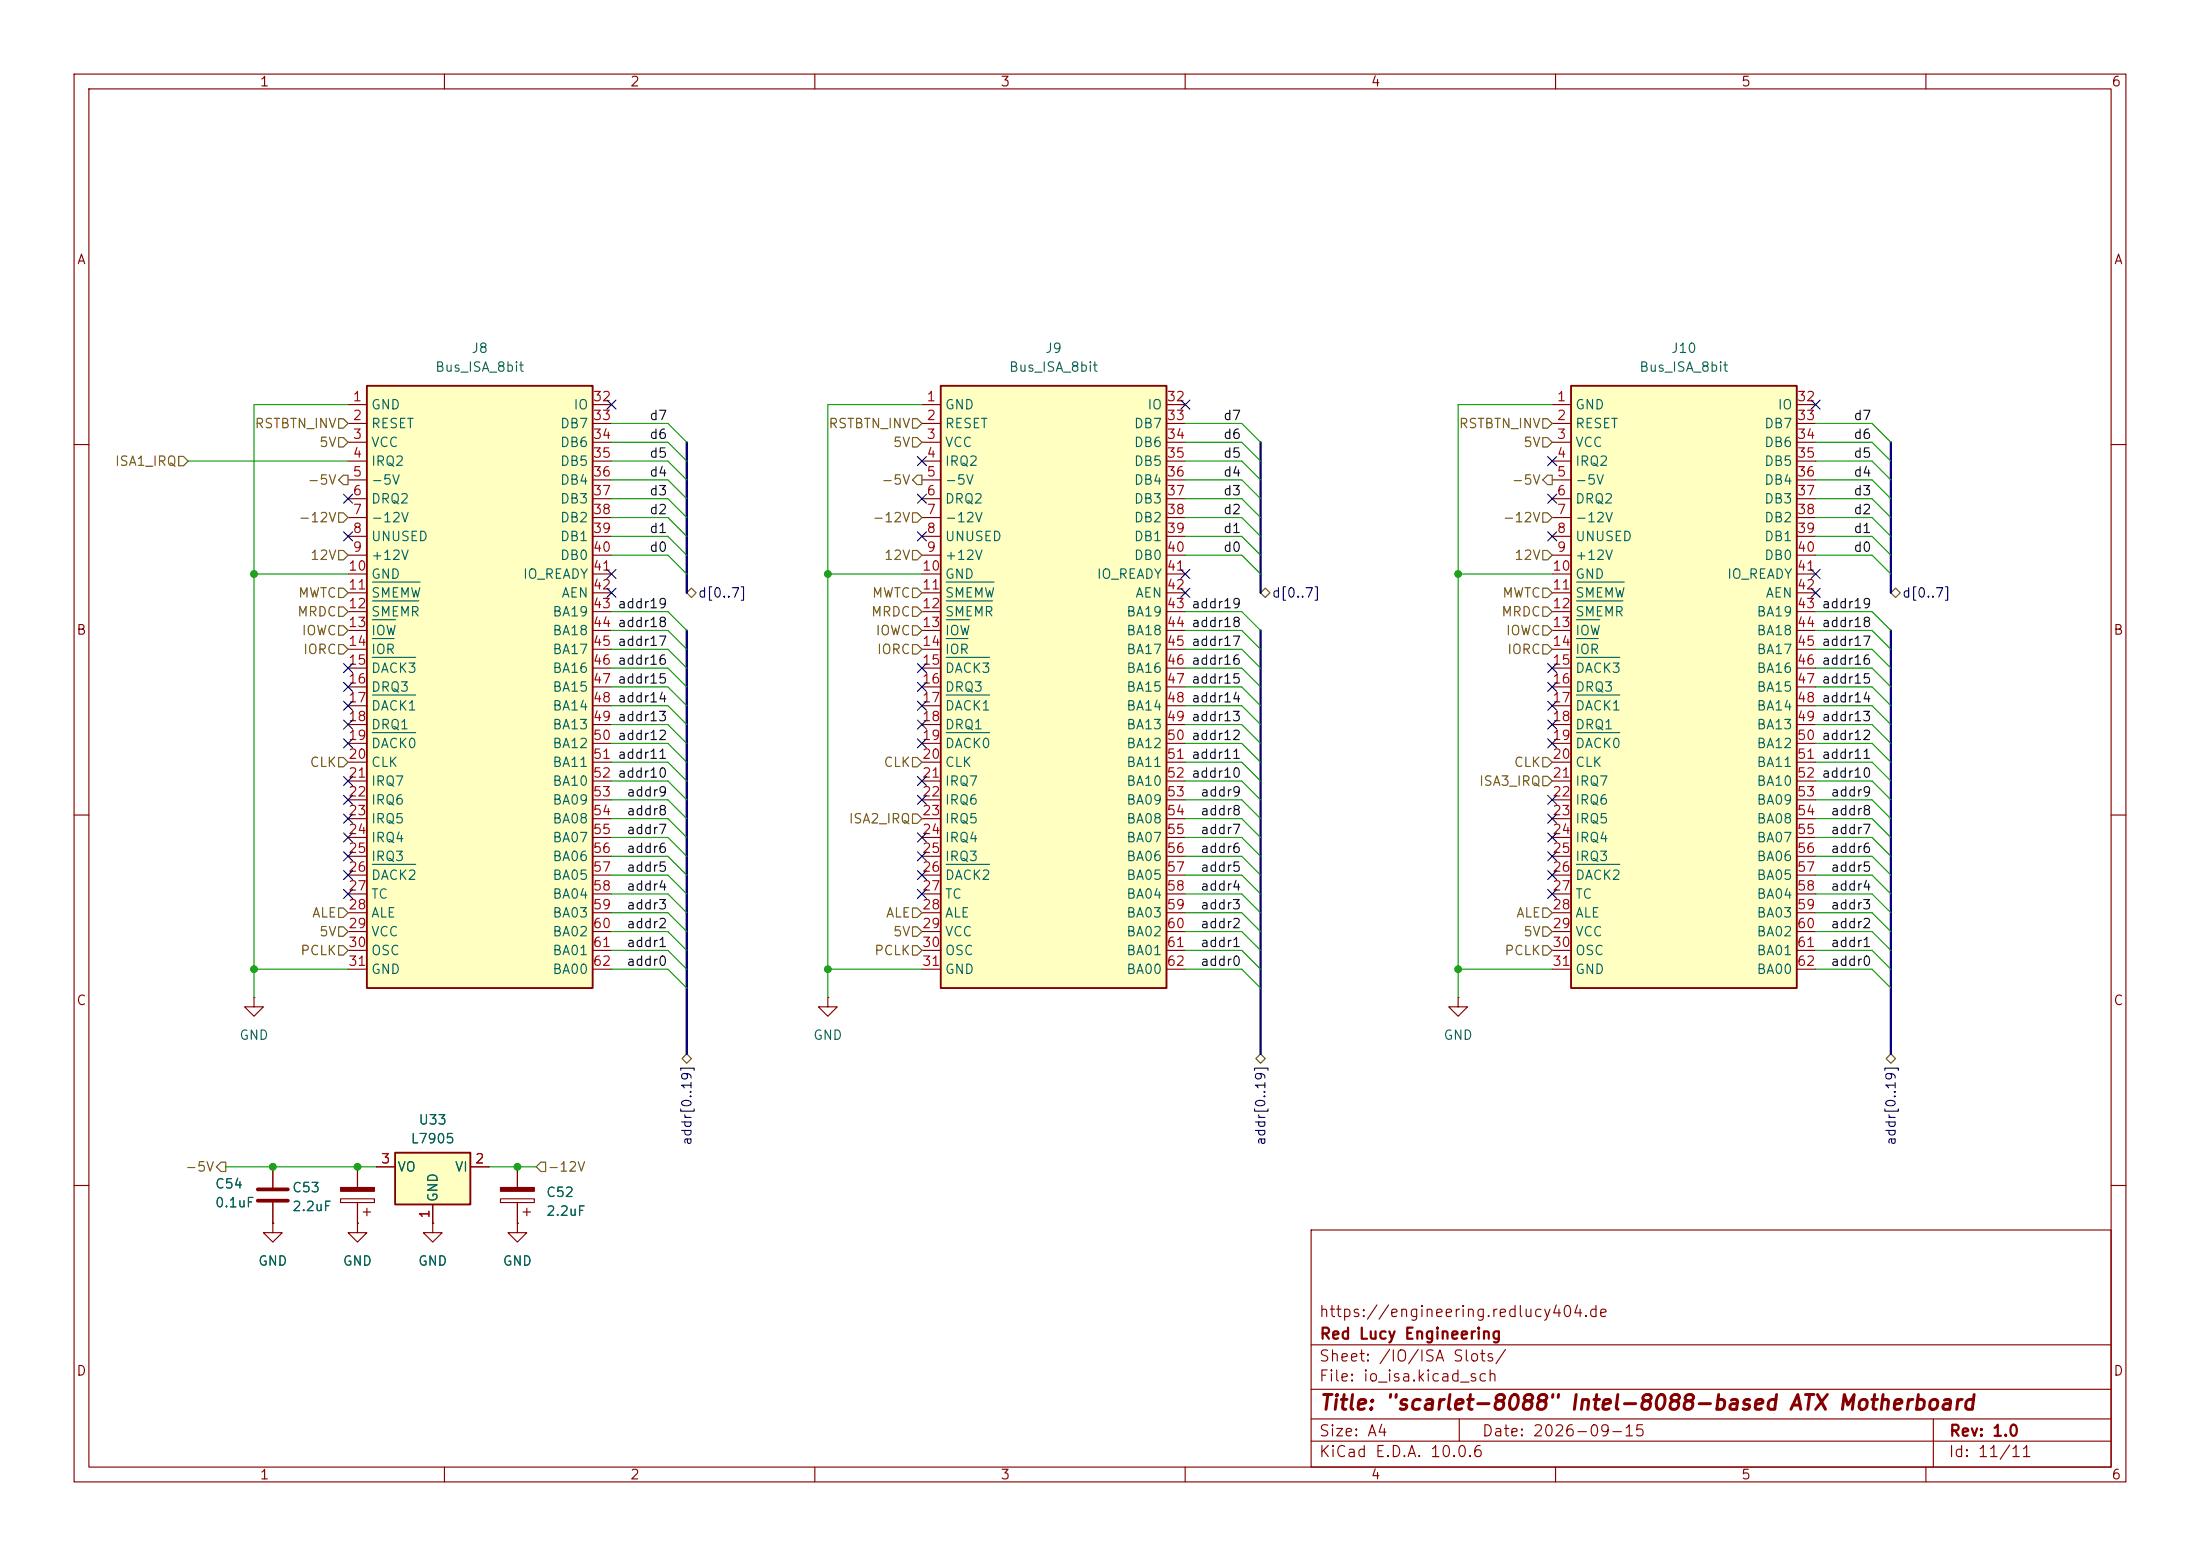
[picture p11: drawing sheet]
<svg xmlns="http://www.w3.org/2000/svg" width="297mm" height="210mm" viewBox="0 0 297 210" stroke-linecap="round" stroke-linejoin="round" font-family="sans-serif">
<g fill="none" stroke="#840000" stroke-width=".15">
<path d="M10 10h277v190h-277zM12 12h273v186h-273zM60 10v2M110 10v2M160 10v2M210 10v2M260 10v2M10 60h2M285 60h2M10 110h2M285 110h2M36.8 157.5v2.8"/>
<path d="M48.3 157.5v2.8M69.8 157.5v2.8M10 160h2M36.8 165.1v1.3h1.3l-1.3 1.2-1.2-1.2h1.2M36.8 165.1h.1M36.8 162.3v2.8M46 161.8h4.5v.5h-4.5zM48.3 165.1v1.3h1.2l-1.2 1.2-1.3-1.2h1.3M48.3 165.1h.1M48.3 162.3v2.8M49 163.6h1M49.5 163.1v1"/>
<path d="M58.4 165.1v1.3h1.3l-1.3 1.2-1.3-1.2h1.3M58.4 165.1h.1M67.6 161.8h4.5v.5h-4.5zM69.8 162.3v2.8M70.6 163.6h1M71.1 163.1v1M177 166h108v32h-108zM285 160h2M60 198v2M110 198v2M160 198v2M177 194.5h108"/>
<path d="M177 191.5h108M177 187.5h108M177 181.5h108M197 191.5v3M210 198v2M260 198v2M261 191.5v6.5"/>
</g>
<g fill="#840000" stroke="#840000" stroke-width=".15">
<path d="M67.6 160.3h4.5v.5h-4.5z"/>
<path d="M46 160.3h4.5v.5h-4.5z"/>
</g>
<path d="M34.8 160.5h4.1M34.8 162.1h4.1" fill="none" stroke="#840000" stroke-width=".51"/>
<path d="M53.3 155.6h10.2v7h-10.2z" fill="#ffffc2"/>
<path d="M53.3 155.6h10.2v7h-10.2z" fill="none" stroke="#840000" stroke-width=".25"/>
<path d="M111.8 134.6v1.3h1.2l-1.2 1.3-1.3-1.3h1.3M111.8 134.6h.1M196.8 134.6v1.3h1.3l-1.3 1.3-1.2-1.3h1.2M196.8 134.6h.1M50.8 157.5h2.5M63.5 157.5h2.5M58.4 162.6v2.5M69.8 165.1v1.3h1.3l-1.3 1.2-1.2-1.2h1.2M69.8 165.1h.1" fill="none" stroke="#840000" stroke-width=".15"/>
<path d="M212.1 52.1h30.5v81.3h-30.5z" fill="#ffffc2"/>
<path d="M212.1 52.1h30.5v81.3h-30.5z" fill="none" stroke="#840000" stroke-width=".25"/>
<g fill="none" stroke="#840000" stroke-width=".15">
<path d="M209.5 54.6h2.6M209.5 57.2h2.6M209.5 59.7h2.6M242.6 54.6h2.5M242.6 57.2h2.5M242.6 59.7h2.5M209.5 62.2h2.6M209.5 64.8h2.6M209.5 67.3h2.6M209.5 69.9h2.6M209.5 72.4h2.6M209.5 74.9h2.6"/>
<path d="M209.5 77.5h2.6M242.6 62.2h2.5M242.6 64.8h2.5M242.6 67.3h2.5M242.6 69.9h2.5M242.6 72.4h2.5M242.6 74.9h2.5M242.6 77.5h2.5M209.5 80h2.6M209.5 82.6h2.6M209.5 85.1h2.6M209.5 87.6h2.6"/>
<path d="M209.5 90.2h2.6M209.5 92.7h2.6M209.5 95.3h2.6M209.5 97.8h2.6M242.6 80h2.5M242.6 82.6h2.5M242.6 85.1h2.5M242.6 87.6h2.5M242.6 90.2h2.5M242.6 92.7h2.5M242.6 95.3h2.5M242.6 97.8h2.5"/>
<path d="M209.5 100.3h2.6M209.5 102.9h2.6M209.5 105.4h2.6M209.5 108h2.6M209.5 110.5h2.6M209.5 113h2.6M209.5 115.6h2.6M209.5 118.1h2.6M242.6 100.3h2.5M242.6 102.9h2.5M242.6 105.4h2.5M242.6 108h2.5"/>
<path d="M242.6 110.5h2.5M242.6 113h2.5M242.6 115.6h2.5M242.6 118.1h2.5M209.5 120.7h2.6M209.5 123.2h2.6M209.5 125.7h2.6M209.5 128.3h2.6M209.5 130.8h2.6M242.6 120.7h2.5M242.6 123.2h2.5M242.6 125.7h2.5"/>
<path d="M242.6 128.3h2.5M242.6 130.8h2.5"/>
</g>
<path d="M212.8 78.6h6.5M212.8 81.1h6.3M212.8 83.6h3.2M212.8 86.2h3M212.8 88.7h5.9M212.8 93.8h5.9M212.8 98.9h5.9M212.8 116.7h5.9" fill="none" stroke="#006464" stroke-width=".15"/>
<path d="M127 52.1h30.5v81.3h-30.5z" fill="#ffffc2"/>
<path d="M127 52.1h30.5v81.3h-30.5z" fill="none" stroke="#840000" stroke-width=".25"/>
<g fill="none" stroke="#840000" stroke-width=".15">
<path d="M124.5 54.6h2.5M124.5 57.2h2.5M124.5 59.7h2.5M157.5 54.6h2.5M157.5 57.2h2.5M157.5 59.7h2.5M124.5 62.2h2.5M124.5 64.8h2.5M124.5 67.3h2.5M124.5 69.9h2.5M124.5 72.4h2.5M124.5 74.9h2.5"/>
<path d="M124.5 77.5h2.5M157.5 62.2h2.5M157.5 64.8h2.5M157.5 67.3h2.5M157.5 69.9h2.5M157.5 72.4h2.5M157.5 74.9h2.5M157.5 77.5h2.5M124.5 80h2.5M124.5 82.6h2.5M124.5 85.1h2.5M124.5 87.6h2.5"/>
<path d="M124.5 90.2h2.5M124.5 92.7h2.5M124.5 95.3h2.5M124.5 97.8h2.5M157.5 80h2.5M157.5 82.6h2.5M157.5 85.1h2.5M157.5 87.6h2.5M157.5 90.2h2.5M157.5 92.7h2.5M157.5 95.3h2.5M157.5 97.8h2.5"/>
<path d="M124.5 100.3h2.5M124.5 102.9h2.5M124.5 105.4h2.5M124.5 108h2.5M124.5 110.5h2.5M124.5 113h2.5M124.5 115.6h2.5M124.5 118.1h2.5M157.5 100.3h2.5M157.5 102.9h2.5M157.5 105.4h2.5M157.5 108h2.5"/>
<path d="M157.5 110.5h2.5M157.5 113h2.5M157.5 115.6h2.5M157.5 118.1h2.5M34.3 134.6v1.3h1.3l-1.3 1.3-1.3-1.3h1.3M34.3 134.6h.1M124.5 120.7h2.5M124.5 123.2h2.5M124.5 125.7h2.5M124.5 128.3h2.5M124.5 130.8h2.5M157.5 120.7h2.5"/>
<path d="M157.5 123.2h2.5M157.5 125.7h2.5M157.5 128.3h2.5M157.5 130.8h2.5"/>
</g>
<path d="M127.7 78.6h6.5M127.7 81.1h6.3M127.7 83.6h3.2M127.7 86.2h3M127.7 88.7h5.9M127.7 93.8h5.9M127.7 98.9h5.9M127.7 116.7h5.9" fill="none" stroke="#006464" stroke-width=".15"/>
<path d="M49.5 52.1h30.5v81.3h-30.5z" fill="#ffffc2"/>
<path d="M49.5 52.1h30.5v81.3h-30.5z" fill="none" stroke="#840000" stroke-width=".25"/>
<g fill="none" stroke="#840000" stroke-width=".15">
<path d="M47 54.6h2.5M47 57.2h2.5M47 59.7h2.5M80 54.6h2.5M80 57.2h2.5M80 59.7h2.5M47 62.2h2.5M47 64.8h2.5M47 67.3h2.5M47 69.9h2.5M47 72.4h2.5M47 74.9h2.5"/>
<path d="M47 77.5h2.5M80 62.2h2.5M80 64.8h2.5M80 67.3h2.5M80 69.9h2.5M80 72.4h2.5M80 74.9h2.5M80 77.5h2.5M47 80h2.5M47 82.6h2.5M47 85.1h2.5M47 87.6h2.5"/>
<path d="M47 90.2h2.5M47 92.7h2.5M47 95.3h2.5M47 97.8h2.5M80 80h2.5M80 82.6h2.5M80 85.1h2.5M80 87.6h2.5M80 90.2h2.5M80 92.7h2.5M80 95.3h2.5M80 97.8h2.5"/>
<path d="M47 100.3h2.5M47 102.9h2.5M47 105.4h2.5M47 108h2.5M47 110.5h2.5M47 113h2.5M47 115.6h2.5M47 118.1h2.5M80 100.3h2.5M80 102.9h2.5M80 105.4h2.5M80 108h2.5"/>
<path d="M80 110.5h2.5M80 113h2.5M80 115.6h2.5M80 118.1h2.5M47 120.7h2.5M47 123.2h2.5M47 125.7h2.5M47 128.3h2.5M47 130.8h2.5M80 120.7h2.5M80 123.2h2.5M80 125.7h2.5"/>
<path d="M80 128.3h2.5M80 130.8h2.5M36.8 157.5v2.8M48.3 157.5v2.8M50.8 157.5h2.5M63.5 157.5h2.5M69.8 157.5v2.8M36.8 165.1h.1M36.8 162.3v2.8M48.3 165.1h.1M48.3 162.3v2.8M58.4 165.1h.1"/>
<path d="M58.4 162.6v2.5M69.8 165.1h.1M69.8 162.3v2.8"/>
</g>
<path d="M50.3 78.6h6.4M50.3 81.1h6.2M50.3 83.6h3.1M50.3 86.2h2.9M50.3 88.7h5.8M50.3 93.8h5.8M50.3 98.9h5.8M50.3 116.7h5.8" fill="none" stroke="#006464" stroke-width=".15"/>
<g fill="none" stroke="#725600" stroke-width=".15">
<path d="M45.7 59.1h.7l.6 .6-.6 .6h-.7zM45.7 56.5h.7l.6 .7-.6 .6h-.7zM123.2 56.5h.6l.7 .7-.7 .6h-.6zM123.2 59.1h.6l.7 .6-.7 .6h-.6zM208.3 56.5h.6l.6 .7-.6 .6h-.6zM208.3 59.1h.6l.6 .6-.6 .6h-.6zM24.1 61.6h.7l.6 .6-.6 .7h-.7zM45.7 79.4h.7l.6 .6-.6 .6h-.7zM45.7 74.3h.7l.6 .6-.6 .7h-.7zM45.7 69.2h.7l.6 .7-.6 .6h-.7zM46.4 64.1h.6v1.3h-.6l-.7-.6zM123.2 79.4h.6l.7 .6-.7 .6h-.6z"/>
<path d="M123.2 74.3h.6l.7 .6-.7 .7h-.6zM123.2 69.2h.6l.7 .7-.7 .6h-.6zM123.8 64.1h.7v1.3h-.7l-.6-.6zM208.3 79.4h.6l.6 .6-.6 .6h-.6zM208.3 74.3h.6l.6 .6-.6 .7h-.6zM208.3 69.2h.6l.6 .7-.6 .6h-.6zM208.9 64.1h.6v1.3h-.6l-.6-.6zM45.7 81.9h.7l.6 .7-.6 .6h-.7zM45.7 84.5h.7l.6 .6-.6 .6h-.7zM45.7 87h.7l.6 .6-.6 .7h-.7zM92.7 80l.6-.6 .7 .6-.7 .6zM123.2 87h.6l.7 .6-.7 .7h-.6z"/>
<path d="M123.2 84.5h.6l.7 .6-.7 .6h-.6zM123.2 81.9h.6l.7 .7-.7 .6h-.6zM170.2 80l.6-.6 .6 .6-.6 .6zM208.3 87h.6l.6 .6-.6 .7h-.6zM208.3 84.5h.6l.6 .6-.6 .6h-.6zM208.3 81.9h.6l.6 .7-.6 .6h-.6zM255.3 80l.6-.6 .6 .6-.6 .6zM45.7 102.2h.7l.6 .7-.6 .6h-.7zM123.2 102.2h.6l.7 .7-.7 .6h-.6zM123.2 109.9h.6l.7 .6-.7 .6h-.6zM208.3 102.2h.6l.6 .7-.6 .6h-.6zM208.3 104.8h.6l.6 .6-.6 .6h-.6z"/>
<path d="M45.7 125.1h.7l.6 .6-.6 .7h-.7zM45.7 122.6h.7l.6 .6-.6 .6h-.7zM45.7 127.6h.7l.6 .7-.6 .6h-.7zM123.2 125.1h.6l.7 .6-.7 .7h-.6zM123.2 122.6h.6l.7 .6-.7 .6h-.6zM123.2 127.6h.6l.7 .7-.7 .6h-.6zM208.3 122.6h.6l.6 .6-.6 .6h-.6zM208.3 127.6h.6l.6 .7-.6 .6h-.6zM208.3 125.1h.6l.6 .6-.6 .7h-.6zM29.8 156.8h.7v1.3h-.7l-.6-.6zM73 156.8h.7v1.3h-.7l-.6-.6zM92.1 142.9l.6-.7 .6 .7-.6 .6z"/>
<path d="M169.5 142.9l.7-.7 .6 .7-.6 .6zM254.6 142.9l.7-.7 .6 .7-.6 .6z"/>
</g>
<path d="M92.7 59.7v20.3M170.2 59.7v20.3M255.3 59.7v20.3M92.7 85.1v57.1M170.2 85.1v57.1M255.3 85.1v57.1" fill="none" stroke="#000084" stroke-width=".3"/>
<g fill="none" stroke="#009600" stroke-width=".15">
<path d="M47 54.6h-12.7v80M82.5 57.2h7.7l2.5 2.5M82.5 59.7h7.7l2.5 2.5M124.5 54.6h-12.7v80M160 57.2h7.6l2.6 2.5M160 59.7h7.6l2.6 2.5M209.5 54.6h-12.7v80M245.1 57.2h7.6l2.6 2.5M245.1 59.7h7.6l2.6 2.5M25.4 62.2h21.6M34.3 77.5h12.7M82.5 69.9h7.7l2.5 2.5"/>
<path d="M82.5 62.2h7.7l2.5 2.6M82.5 67.3h7.7l2.5 2.6M82.5 64.8h7.7l2.5 2.5M82.5 74.9h7.7l2.5 2.6M82.5 72.4h7.7l2.5 2.5M111.8 77.5h12.7M160 69.9h7.6l2.6 2.5M160 62.2h7.6l2.6 2.6M160 67.3h7.6l2.6 2.6M160 64.8h7.6l2.6 2.5M160 74.9h7.6l2.6 2.6M160 72.4h7.6l2.6 2.5"/>
<path d="M196.8 77.5h12.7M245.1 69.9h7.6l2.6 2.5M245.1 62.2h7.6l2.6 2.6M245.1 67.3h7.6l2.6 2.6M245.1 64.8h7.6l2.6 2.5M245.1 74.9h7.6l2.6 2.6M245.1 72.4h7.6l2.6 2.5M82.5 95.3h7.7l2.5 2.5M82.5 92.7h7.7l2.5 2.6M82.5 90.2h7.7l2.5 2.5M82.5 97.8h7.7l2.5 2.5M82.5 85.1h7.7l2.5 2.5"/>
<path d="M82.5 82.6h7.7l2.5 2.5M82.5 87.6h7.7l2.5 2.6M160 95.3h7.6l2.6 2.5M160 92.7h7.6l2.6 2.6M160 90.2h7.6l2.6 2.5M160 97.8h7.6l2.6 2.5M160 85.1h7.6l2.6 2.5M160 82.6h7.6l2.6 2.5M160 87.6h7.6l2.6 2.6M245.1 95.3h7.6l2.6 2.5M245.1 92.7h7.6l2.6 2.6M245.1 90.2h7.6l2.6 2.5"/>
<path d="M245.1 97.8h7.6l2.6 2.5M245.1 85.1h7.6l2.6 2.5M245.1 82.6h7.6l2.6 2.5M245.1 87.6h7.6l2.6 2.6M82.5 100.3h7.7l2.5 2.6M82.5 105.4h7.7l2.5 2.6M82.5 102.9h7.7l2.5 2.5M82.5 110.5h7.7l2.5 2.5M82.5 108h7.7l2.5 2.5M82.5 118.1h7.7l2.5 2.6M82.5 115.6h7.7l2.5 2.5M82.5 113h7.7l2.5 2.6"/>
<path d="M160 100.3h7.6l2.6 2.6M160 105.4h7.6l2.6 2.6M160 102.9h7.6l2.6 2.5M160 110.5h7.6l2.6 2.5M160 108h7.6l2.6 2.5M160 118.1h7.6l2.6 2.6M160 115.6h7.6l2.6 2.5M160 113h7.6l2.6 2.6M245.1 100.3h7.6l2.6 2.6M245.1 105.4h7.6l2.6 2.6M245.1 102.9h7.6l2.6 2.5M245.1 110.5h7.6l2.6 2.5"/>
<path d="M245.1 108h7.6l2.6 2.5M245.1 118.1h7.6l2.6 2.6M245.1 115.6h7.6l2.6 2.5M245.1 113h7.6l2.6 2.6M34.3 130.8h12.7M82.5 130.8h7.7l2.5 2.6M82.5 120.7h7.7l2.5 2.5M82.5 125.7h7.7l2.5 2.6M82.5 123.2h7.7l2.5 2.5M82.5 128.3h7.7l2.5 2.5M111.8 130.8h12.7M160 130.8h7.6l2.6 2.6"/>
<path d="M160 120.7h7.6l2.6 2.5M160 125.7h7.6l2.6 2.6M160 123.2h7.6l2.6 2.5M160 128.3h7.6l2.6 2.5M196.8 130.8h12.7M245.1 130.8h7.6l2.6 2.6M245.1 120.7h7.6l2.6 2.5M245.1 125.7h7.6l2.6 2.6M245.1 123.2h7.6l2.6 2.5M245.1 128.3h7.6l2.6 2.5M30.5 157.5h20.3M66 157.5h6.4"/>
</g>
<g fill="none" stroke="#000084" stroke-width=".15">
<path d="M81.9 54l1.3 1.2M83.2 54l-1.3 1.2M159.4 54l1.2 1.2M160.6 54l-1.2 1.2M244.5 54l1.2 1.2M245.7 54l-1.2 1.2M46.4 71.8l1.2 1.2M46.4 66.7l1.2 1.2M47.6 71.8l-1.2 1.2M47.6 66.7l-1.2 1.2M81.9 79.4l1.3 1.2M81.9 76.9l1.3 1.2"/>
<path d="M83.2 79.4l-1.3 1.2M83.2 76.9l-1.3 1.2M123.9 71.8l1.2 1.2M123.9 61.6l1.2 1.2M123.9 66.7l1.2 1.2M125.1 71.8l-1.2 1.2M125.1 61.6l-1.2 1.2M125.1 66.7l-1.2 1.2M159.4 76.9l1.2 1.2M159.4 79.4l1.2 1.2M160.6 79.4l-1.2 1.2M160.6 76.9l-1.2 1.2"/>
<path d="M208.9 71.8l1.3 1.2M208.9 66.7l1.3 1.2M208.9 61.6l1.3 1.2M210.2 71.8l-1.3 1.2M210.2 66.7l-1.3 1.2M210.2 61.6l-1.3 1.2M244.5 76.9l1.2 1.2M244.5 79.4l1.2 1.2M245.7 76.9l-1.2 1.2M245.7 79.4l-1.2 1.2M46.4 94.6l1.2 1.3M46.4 97.2l1.2 1.2"/>
<path d="M46.4 92.1l1.2 1.2M46.4 99.7l1.2 1.2M46.4 89.6l1.2 1.2M47.6 94.6l-1.2 1.3M47.6 97.2l-1.2 1.2M47.6 92.1l-1.2 1.2M47.6 99.7l-1.2 1.2M47.6 89.6l-1.2 1.2M123.9 97.2l1.2 1.2M123.9 94.6l1.2 1.3M123.9 99.7l1.2 1.2M123.9 89.6l1.2 1.2"/>
<path d="M123.9 92.1l1.2 1.2M125.1 97.2l-1.2 1.2M125.1 94.6l-1.2 1.3M125.1 99.7l-1.2 1.2M125.1 89.6l-1.2 1.2M125.1 92.1l-1.2 1.2M208.9 89.6l1.3 1.2M208.9 92.1l1.3 1.2M208.9 97.2l1.3 1.2M208.9 94.6l1.3 1.3M208.9 99.7l1.3 1.2M210.2 89.6l-1.3 1.2"/>
<path d="M210.2 92.1l-1.3 1.2M210.2 97.2l-1.3 1.2M210.2 94.6l-1.3 1.3M210.2 99.7l-1.3 1.2M46.4 112.4l1.2 1.2M46.4 115l1.2 1.2M46.4 107.3l1.2 1.3M46.4 104.8l1.2 1.2M46.4 109.9l1.2 1.2M46.4 117.5l1.2 1.2M47.6 115l-1.2 1.2M47.6 112.4l-1.2 1.2"/>
<path d="M47.6 107.3l-1.2 1.3M47.6 104.8l-1.2 1.2M47.6 109.9l-1.2 1.2M47.6 117.5l-1.2 1.2M123.9 115l1.2 1.2M123.9 112.4l1.2 1.2M123.9 117.5l1.2 1.2M123.9 107.3l1.2 1.3M123.9 104.8l1.2 1.2M125.1 115l-1.2 1.2M125.1 112.4l-1.2 1.2M125.1 117.5l-1.2 1.2"/>
<path d="M125.1 107.3l-1.2 1.3M125.1 104.8l-1.2 1.2M208.9 117.5l1.3 1.2M208.9 115l1.3 1.2M208.9 109.9l1.3 1.2M208.9 107.3l1.3 1.3M208.9 112.4l1.3 1.2M210.2 112.4l-1.3 1.2M210.2 115l-1.3 1.2M210.2 117.5l-1.3 1.2M210.2 109.9l-1.3 1.2M210.2 107.3l-1.3 1.3"/>
<path d="M46.4 120l1.2 1.3M47.6 120l-1.2 1.3M123.9 120l1.2 1.3M125.1 120l-1.2 1.3M208.9 120l1.3 1.3M210.2 120l-1.3 1.3"/>
</g>
<g fill="#009600" stroke="#009600" stroke-width=".14">
<circle cx="34.3" cy="130.8" r=".46"/>
<circle cx="69.8" cy="157.5" r=".46"/>
<circle cx="36.8" cy="157.5" r=".46"/>
<circle cx="48.3" cy="157.5" r=".46"/>
<circle cx="111.8" cy="130.8" r=".46"/>
<circle cx="111.8" cy="77.5" r=".46"/>
<circle cx="34.3" cy="77.5" r=".46"/>
<circle cx="196.8" cy="130.8" r=".46"/>
<circle cx="196.8" cy="77.5" r=".46"/>
</g>
<text font-size="2" fill="#840000" x="178" y="190.8">Title: &quot;scarlet-8088&quot; Intel-8088-based ATX Motherboard</text>
<g font-size="1.5" fill="#840000">
<text x="178" y="178.1">https://engineering.redlucy404.de</text>
<text x="178" y="184.1">Sheet: /IO/ISA Slots/</text>
<text x="178" y="181.1">Red Lucy Engineering</text>
<text x="178" y="186.8">File: io_isa.kicad_sch</text>
<text x="178" y="197">KiCad E.D.A. 10.0.6</text>
<text x="178" y="194.2">Size: A4</text>
<text x="200" y="194.2">Date: 2026-09-15</text>
<text x="263" y="197">Id: 11/11</text>
<text x="263" y="194.2">Rev: 1.0</text>
</g>
<g font-size="1.3" fill="#840000">
<text x="35" y="12">1</text>
<text x="85" y="12">2</text>
<text x="135" y="12">3</text>
<text x="185" y="12">4</text>
<text x="235" y="12">5</text>
<text x="285" y="12">6</text>
<text x="10.3" y="36">A</text>
<text x="285.3" y="36">A</text>
<text x="10.2" y="86">B</text>
<text x="285.2" y="86">B</text>
<text x="10.2" y="136">C</text>
<text x="285.2" y="136">C</text>
<text x="10.2" y="186">D</text>
<text x="285.2" y="186">D</text>
<text x="35" y="200">1</text>
<text x="85" y="200">2</text>
<text x="135" y="200">3</text>
<text x="185" y="200">4</text>
<text x="235" y="200">5</text>
<text x="285" y="200">6</text>
</g>
<g font-size="1.3" fill="#006464">
<text x="63.6" y="48">J8</text>
<text x="141" y="48">J9</text>
<text x="225.5" y="48">J10</text>
<text x="58.7" y="50.5">Bus_ISA_8bit</text>
<text x="136.1" y="50.5">Bus_ISA_8bit</text>
<text x="221.2" y="50.5">Bus_ISA_8bit</text>
<text x="50" y="55.6">GND</text>
<text x="50" y="58.1">RESET</text>
<text x="75.5" y="58.1">DB7</text>
<text x="77.3" y="55.6">IO</text>
<text x="127.5" y="55.6">GND</text>
<text x="127.5" y="58.1">RESET</text>
<text x="153" y="58.1">DB7</text>
<text x="154.8" y="55.6">IO</text>
<text x="212.6" y="55.6">GND</text>
<text x="212.6" y="58.1">RESET</text>
<text x="238.1" y="58.1">DB7</text>
<text x="239.9" y="55.6">IO</text>
<text x="50" y="60.7">VCC</text>
<text x="50" y="63.2">IRQ2</text>
<text x="50" y="65.7">-5V</text>
<text x="75.5" y="60.7">DB6</text>
<text x="75.5" y="63.2">DB5</text>
<text x="75.5" y="65.7">DB4</text>
<text x="127.5" y="60.7">VCC</text>
<text x="127.5" y="63.2">IRQ2</text>
<text x="127.5" y="65.7">-5V</text>
<text x="153" y="60.7">DB6</text>
<text x="153" y="63.2">DB5</text>
<text x="153" y="65.7">DB4</text>
<text x="212.6" y="60.7">VCC</text>
<text x="212.6" y="63.2">IRQ2</text>
<text x="212.6" y="65.7">-5V</text>
<text x="238.1" y="60.7">DB6</text>
<text x="238.1" y="63.2">DB5</text>
<text x="238.1" y="65.7">DB4</text>
<text x="50" y="68.3">DRQ2</text>
<text x="50" y="70.8">-12V</text>
<text x="75.5" y="68.3">DB3</text>
<text x="75.5" y="70.8">DB2</text>
<text x="127.5" y="68.3">DRQ2</text>
<text x="127.5" y="70.8">-12V</text>
<text x="153" y="68.3">DB3</text>
<text x="153" y="70.8">DB2</text>
<text x="212.6" y="68.3">DRQ2</text>
<text x="212.6" y="70.8">-12V</text>
<text x="238.1" y="68.3">DB3</text>
<text x="238.1" y="70.8">DB2</text>
<text x="50" y="73.4">UNUSED</text>
<text x="50" y="75.9">+12V</text>
<text x="75.5" y="73.4">DB1</text>
<text x="75.5" y="75.9">DB0</text>
<text x="127.5" y="73.4">UNUSED</text>
<text x="127.5" y="75.9">+12V</text>
<text x="153" y="73.4">DB1</text>
<text x="153" y="75.9">DB0</text>
<text x="212.6" y="73.4">UNUSED</text>
<text x="212.6" y="75.9">+12V</text>
<text x="238.1" y="73.4">DB1</text>
<text x="238.1" y="75.9">DB0</text>
<text x="50" y="78.4">GND</text>
<text x="50" y="81">SMEMW</text>
<text x="50" y="83.5">SMEMR</text>
<text x="70.5" y="78.4">IO_READY</text>
<text x="74.5" y="83.5">BA19</text>
<text x="75.7" y="81">AEN</text>
<text x="127.5" y="78.4">GND</text>
<text x="127.5" y="81">SMEMW</text>
<text x="127.5" y="83.5">SMEMR</text>
<text x="148" y="78.4">IO_READY</text>
<text x="152" y="83.5">BA19</text>
<text x="153.2" y="81">AEN</text>
<text x="212.6" y="78.4">GND</text>
<text x="212.6" y="81">SMEMW</text>
<text x="212.6" y="83.5">SMEMR</text>
<text x="233.1" y="78.4">IO_READY</text>
<text x="237.1" y="83.5">BA19</text>
<text x="238.3" y="81">AEN</text>
<text x="50" y="86.1">IOW</text>
<text x="50" y="88.6">IOR</text>
<text x="74.5" y="86.1">BA18</text>
<text x="74.5" y="88.6">BA17</text>
<text x="127.5" y="86.1">IOW</text>
<text x="127.5" y="88.6">IOR</text>
<text x="152" y="86.1">BA18</text>
<text x="152" y="88.6">BA17</text>
<text x="212.6" y="86.1">IOW</text>
<text x="212.6" y="88.6">IOR</text>
<text x="237.1" y="86.1">BA18</text>
<text x="237.1" y="88.6">BA17</text>
<text x="50" y="91.1">DACK3</text>
<text x="50" y="93.7">DRQ3</text>
<text x="74.5" y="91.1">BA16</text>
<text x="74.5" y="93.7">BA15</text>
<text x="127.5" y="91.1">DACK3</text>
<text x="127.5" y="93.7">DRQ3</text>
<text x="152" y="91.1">BA16</text>
<text x="152" y="93.7">BA15</text>
<text x="212.6" y="91.1">DACK3</text>
<text x="212.6" y="93.7">DRQ3</text>
<text x="237.1" y="91.1">BA16</text>
<text x="237.1" y="93.7">BA15</text>
<text x="50" y="96.2">DACK1</text>
<text x="50" y="98.8">DRQ1</text>
<text x="50" y="101.3">DACK0</text>
<text x="74.5" y="96.2">BA14</text>
<text x="74.5" y="98.8">BA13</text>
<text x="74.5" y="101.3">BA12</text>
<text x="127.5" y="96.2">DACK1</text>
<text x="127.5" y="98.8">DRQ1</text>
<text x="127.5" y="101.3">DACK0</text>
<text x="152" y="96.2">BA14</text>
<text x="152" y="98.8">BA13</text>
<text x="152" y="101.3">BA12</text>
<text x="212.6" y="96.2">DACK1</text>
<text x="212.6" y="98.8">DRQ1</text>
<text x="212.6" y="101.3">DACK0</text>
<text x="237.1" y="96.2">BA14</text>
<text x="237.1" y="98.8">BA13</text>
<text x="237.1" y="101.3">BA12</text>
<text x="50" y="103.8">CLK</text>
<text x="50" y="106.4">IRQ7</text>
<text x="74.5" y="103.8">BA11</text>
<text x="74.5" y="106.4">BA10</text>
<text x="127.5" y="103.8">CLK</text>
<text x="127.5" y="106.4">IRQ7</text>
<text x="152" y="103.8">BA11</text>
<text x="152" y="106.4">BA10</text>
<text x="212.6" y="103.8">CLK</text>
<text x="212.6" y="106.4">IRQ7</text>
<text x="237.1" y="103.8">BA11</text>
<text x="237.1" y="106.4">BA10</text>
<text x="50" y="108.9">IRQ6</text>
<text x="50" y="111.5">IRQ5</text>
<text x="50" y="114">IRQ4</text>
<text x="74.5" y="108.9">BA09</text>
<text x="74.5" y="111.5">BA08</text>
<text x="74.5" y="114">BA07</text>
<text x="127.5" y="108.9">IRQ6</text>
<text x="127.5" y="111.5">IRQ5</text>
<text x="127.5" y="114">IRQ4</text>
<text x="152" y="108.9">BA09</text>
<text x="152" y="111.5">BA08</text>
<text x="152" y="114">BA07</text>
<text x="212.6" y="108.9">IRQ6</text>
<text x="212.6" y="111.5">IRQ5</text>
<text x="212.6" y="114">IRQ4</text>
<text x="237.1" y="108.9">BA09</text>
<text x="237.1" y="111.5">BA08</text>
<text x="237.1" y="114">BA07</text>
<text x="50" y="116.5">IRQ3</text>
<text x="50" y="119.1">DACK2</text>
<text x="74.5" y="116.5">BA06</text>
<text x="74.5" y="119.1">BA05</text>
<text x="127.5" y="116.5">IRQ3</text>
<text x="127.5" y="119.1">DACK2</text>
<text x="152" y="116.5">BA06</text>
<text x="152" y="119.1">BA05</text>
<text x="212.6" y="116.5">IRQ3</text>
<text x="212.6" y="119.1">DACK2</text>
<text x="237.1" y="116.5">BA06</text>
<text x="237.1" y="119.1">BA05</text>
<text x="50" y="121.6">TC</text>
<text x="50" y="124.2">ALE</text>
<text x="74.5" y="121.6">BA04</text>
<text x="74.5" y="124.2">BA03</text>
<text x="127.5" y="121.6">TC</text>
<text x="127.5" y="124.2">ALE</text>
<text x="152" y="121.6">BA04</text>
<text x="152" y="124.2">BA03</text>
<text x="212.6" y="121.6">TC</text>
<text x="212.6" y="124.2">ALE</text>
<text x="237.1" y="121.6">BA04</text>
<text x="237.1" y="124.2">BA03</text>
<text x="50" y="126.7">VCC</text>
<text x="50" y="129.2">OSC</text>
<text x="50" y="131.8">GND</text>
<text x="74.5" y="126.7">BA02</text>
<text x="74.5" y="129.2">BA01</text>
<text x="74.5" y="131.8">BA00</text>
<text x="127.5" y="126.7">VCC</text>
<text x="127.5" y="129.2">OSC</text>
<text x="127.5" y="131.8">GND</text>
<text x="152" y="126.7">BA02</text>
<text x="152" y="129.2">BA01</text>
<text x="152" y="131.8">BA00</text>
<text x="212.6" y="126.7">VCC</text>
<text x="212.6" y="129.2">OSC</text>
<text x="212.6" y="131.8">GND</text>
<text x="237.1" y="126.7">BA02</text>
<text x="237.1" y="129.2">BA01</text>
<text x="237.1" y="131.8">BA00</text>
<text x="32.2" y="140.7">GND</text>
<text x="109.7" y="140.7">GND</text>
<text x="194.8" y="140.7">GND</text>
<text x="55.4" y="154.6">L7905</text>
<text x="56.4" y="152.1">U33</text>
<text x="28.9" y="160.7">C54</text>
<text x="39.4" y="161.2">C53</text>
<text x="53.6" y="158.4">VO</text>
<text x="61.3" y="158.4">VI</text>
<text x="73.6" y="161.9">C52</text>
<text x="28.9" y="163.3">0.1uF</text>
<text x="39.4" y="163.8">2.2uF</text>
<text x="59.4" y="162.3" transform="rotate(-90 59.4 162.3)">GND</text>
<text x="73.6" y="164.4">2.2uF</text>
<text x="34.8" y="171.1">GND</text>
<text x="46.2" y="171.1">GND</text>
<text x="56.4" y="171.1">GND</text>
<text x="67.8" y="171.1">GND</text>
</g>
<g font-size="1.3" fill="#725600">
<text x="34.3" y="58.1">RSTBTN_INV</text>
<text x="111.8" y="58.1">RSTBTN_INV</text>
<text x="196.9" y="58.1">RSTBTN_INV</text>
<text x="15.4" y="63.2">ISA1_IRQ</text>
<text x="41.4" y="65.7">-5V</text>
<text x="43" y="60.7">5V</text>
<text x="118.9" y="65.7">-5V</text>
<text x="120.5" y="60.7">5V</text>
<text x="204" y="65.7">-5V</text>
<text x="205.6" y="60.7">5V</text>
<text x="40.2" y="70.8">-12V</text>
<text x="117.7" y="70.8">-12V</text>
<text x="202.8" y="70.8">-12V</text>
<text x="41.8" y="75.9">12V</text>
<text x="119.3" y="75.9">12V</text>
<text x="204.4" y="75.9">12V</text>
<text x="40" y="83.5">MRDC</text>
<text x="40.2" y="81">MWTC</text>
<text x="117.5" y="83.5">MRDC</text>
<text x="117.6" y="81">MWTC</text>
<text x="202.6" y="83.5">MRDC</text>
<text x="202.7" y="81">MWTC</text>
<text x="40.6" y="86.1">IOWC</text>
<text x="40.8" y="88.6">IORC</text>
<text x="118.1" y="86.1">IOWC</text>
<text x="118.3" y="88.6">IORC</text>
<text x="203.2" y="86.1">IOWC</text>
<text x="203.4" y="88.6">IORC</text>
<text x="41.7" y="103.8">CLK</text>
<text x="119.2" y="103.8">CLK</text>
<text x="199.6" y="106.4">ISA3_IRQ</text>
<text x="204.3" y="103.8">CLK</text>
<text x="114.5" y="111.5">ISA2_IRQ</text>
<text x="42" y="124.2">ALE</text>
<text x="119.5" y="124.2">ALE</text>
<text x="204.6" y="124.2">ALE</text>
<text x="40.5" y="129.2">PCLK</text>
<text x="43" y="126.7">5V</text>
<text x="117.9" y="129.2">PCLK</text>
<text x="120.5" y="126.7">5V</text>
<text x="203" y="129.2">PCLK</text>
<text x="205.6" y="126.7">5V</text>
<text x="24.9" y="158.4">-5V</text>
<text x="73.8" y="158.4">-12V</text>
</g>
<g font-size="1.3" fill="#a90000">
<text x="47.5" y="54.5">1</text>
<text x="47.5" y="57">2</text>
<text x="47.5" y="59.6">3</text>
<text x="79.9" y="54.5">32</text>
<text x="79.9" y="57">33</text>
<text x="79.9" y="59.6">34</text>
<text x="125" y="54.5">1</text>
<text x="125" y="57">2</text>
<text x="125" y="59.6">3</text>
<text x="157.4" y="54.5">32</text>
<text x="157.4" y="57">33</text>
<text x="157.4" y="59.6">34</text>
<text x="210.1" y="54.5">1</text>
<text x="210.1" y="57">2</text>
<text x="210.1" y="59.6">3</text>
<text x="242.5" y="54.5">32</text>
<text x="242.5" y="57">33</text>
<text x="242.5" y="59.6">34</text>
<text x="47.5" y="62.1">4</text>
<text x="47.5" y="64.6">5</text>
<text x="79.9" y="62.1">35</text>
<text x="79.9" y="64.6">36</text>
<text x="125" y="62.1">4</text>
<text x="125" y="64.6">5</text>
<text x="157.4" y="62.1">35</text>
<text x="157.4" y="64.6">36</text>
<text x="210.1" y="62.1">4</text>
<text x="210.1" y="64.6">5</text>
<text x="242.5" y="62.1">35</text>
<text x="242.5" y="64.6">36</text>
<text x="47.5" y="67.2">6</text>
<text x="47.5" y="69.7">7</text>
<text x="79.9" y="67.2">37</text>
<text x="79.9" y="69.7">38</text>
<text x="125" y="67.2">6</text>
<text x="125" y="69.7">7</text>
<text x="157.4" y="67.2">37</text>
<text x="157.4" y="69.7">38</text>
<text x="210.1" y="67.2">6</text>
<text x="210.1" y="69.7">7</text>
<text x="242.5" y="67.2">37</text>
<text x="242.5" y="69.7">38</text>
<text x="46.9" y="77.3">10</text>
<text x="47.5" y="72.3">8</text>
<text x="47.5" y="74.8">9</text>
<text x="79.9" y="72.3">39</text>
<text x="79.9" y="74.8">40</text>
<text x="79.9" y="77.3">41</text>
<text x="124.4" y="77.3">10</text>
<text x="125" y="72.3">8</text>
<text x="125" y="74.8">9</text>
<text x="157.4" y="72.3">39</text>
<text x="157.4" y="74.8">40</text>
<text x="157.4" y="77.3">41</text>
<text x="209.5" y="77.3">10</text>
<text x="210.1" y="72.3">8</text>
<text x="210.1" y="74.8">9</text>
<text x="242.5" y="72.3">39</text>
<text x="242.5" y="74.8">40</text>
<text x="242.5" y="77.3">41</text>
<text x="46.9" y="79.9">11</text>
<text x="46.9" y="82.4">12</text>
<text x="79.9" y="79.9">42</text>
<text x="79.9" y="82.4">43 addr19</text>
<text x="124.4" y="79.9">11</text>
<text x="124.4" y="82.4">12</text>
<text x="157.4" y="79.9">42</text>
<text x="157.4" y="82.4">43 addr19</text>
<text x="209.5" y="79.9">11</text>
<text x="209.5" y="82.4">12</text>
<text x="242.5" y="79.9">42</text>
<text x="242.5" y="82.4">43 addr19</text>
<text x="46.9" y="85">13</text>
<text x="46.9" y="87.5">14</text>
<text x="79.9" y="85">44 addr18</text>
<text x="79.9" y="87.5">45 addr17</text>
<text x="124.4" y="85">13</text>
<text x="124.4" y="87.5">14</text>
<text x="157.4" y="85">44 addr18</text>
<text x="157.4" y="87.5">45 addr17</text>
<text x="209.5" y="85">13</text>
<text x="209.5" y="87.5">14</text>
<text x="242.5" y="85">44 addr18</text>
<text x="242.5" y="87.5">45 addr17</text>
<text x="46.9" y="90">15</text>
<text x="46.9" y="92.6">16</text>
<text x="46.9" y="95.1">17</text>
<text x="79.9" y="90">46 addr16</text>
<text x="79.9" y="92.6">47 addr15</text>
<text x="79.9" y="95.1">48 addr14</text>
<text x="124.4" y="90">15</text>
<text x="124.4" y="92.6">16</text>
<text x="124.4" y="95.1">17</text>
<text x="157.4" y="90">46 addr16</text>
<text x="157.4" y="92.6">47 addr15</text>
<text x="157.4" y="95.1">48 addr14</text>
<text x="209.5" y="90">15</text>
<text x="209.5" y="92.6">16</text>
<text x="209.5" y="95.1">17</text>
<text x="242.5" y="90">46 addr16</text>
<text x="242.5" y="92.6">47 addr15</text>
<text x="242.5" y="95.1">48 addr14</text>
<text x="46.9" y="97.7">18</text>
<text x="46.9" y="100.2">19</text>
<text x="79.9" y="97.7">49 addr13</text>
<text x="79.9" y="100.2">50 addr12</text>
<text x="124.4" y="97.7">18</text>
<text x="124.4" y="100.2">19</text>
<text x="157.4" y="97.7">49 addr13</text>
<text x="157.4" y="100.2">50 addr12</text>
<text x="209.5" y="97.7">18</text>
<text x="209.5" y="100.2">19</text>
<text x="242.5" y="97.7">49 addr13</text>
<text x="242.5" y="100.2">50 addr12</text>
<text x="46.9" y="102.7">20</text>
<text x="46.9" y="105.3">21</text>
<text x="46.9" y="107.8">22</text>
<text x="79.9" y="102.7">51 addr11</text>
<text x="79.9" y="105.3">52 addr10</text>
<text x="79.9" y="107.8">53</text>
<text x="124.4" y="102.7">20</text>
<text x="124.4" y="105.3">21</text>
<text x="124.4" y="107.8">22</text>
<text x="157.4" y="102.7">51 addr11</text>
<text x="157.4" y="105.3">52 addr10</text>
<text x="157.4" y="107.8">53</text>
<text x="209.5" y="102.7">20</text>
<text x="209.5" y="105.3">21</text>
<text x="209.5" y="107.8">22</text>
<text x="242.5" y="102.7">51 addr11</text>
<text x="242.5" y="105.3">52 addr10</text>
<text x="242.5" y="107.8">53</text>
<text x="46.9" y="110.4">23</text>
<text x="46.9" y="112.9">24</text>
<text x="79.9" y="110.4">54</text>
<text x="79.9" y="112.9">55</text>
<text x="124.4" y="110.4">23</text>
<text x="124.4" y="112.9">24</text>
<text x="157.4" y="110.4">54</text>
<text x="157.4" y="112.9">55</text>
<text x="209.5" y="110.4">23</text>
<text x="209.5" y="112.9">24</text>
<text x="242.5" y="110.4">54</text>
<text x="242.5" y="112.9">55</text>
<text x="46.9" y="115.4">25</text>
<text x="46.9" y="118">26</text>
<text x="79.9" y="115.4">56</text>
<text x="79.9" y="118">57</text>
<text x="124.4" y="115.4">25</text>
<text x="124.4" y="118">26</text>
<text x="157.4" y="115.4">56</text>
<text x="157.4" y="118">57</text>
<text x="209.5" y="115.4">25</text>
<text x="209.5" y="118">26</text>
<text x="242.5" y="115.4">56</text>
<text x="242.5" y="118">57</text>
<text x="46.9" y="120.5">27</text>
<text x="46.9" y="123.1">28</text>
<text x="46.9" y="125.6">29</text>
<text x="79.9" y="120.5">58</text>
<text x="79.9" y="123.1">59</text>
<text x="79.9" y="125.6">60</text>
<text x="124.4" y="120.5">27</text>
<text x="124.4" y="123.1">28</text>
<text x="124.4" y="125.6">29</text>
<text x="157.4" y="120.5">58</text>
<text x="157.4" y="123.1">59</text>
<text x="157.4" y="125.6">60</text>
<text x="209.5" y="120.5">27</text>
<text x="209.5" y="123.1">28</text>
<text x="209.5" y="125.6">29</text>
<text x="242.5" y="120.5">58</text>
<text x="242.5" y="123.1">59</text>
<text x="242.5" y="125.6">60</text>
<text x="46.9" y="128.1">30</text>
<text x="46.9" y="130.7">31</text>
<text x="79.9" y="128.1">61</text>
<text x="79.9" y="130.7">62</text>
<text x="124.4" y="128.1">30</text>
<text x="124.4" y="130.7">31</text>
<text x="157.4" y="128.1">61</text>
<text x="157.4" y="130.7">62</text>
<text x="209.5" y="128.1">30</text>
<text x="209.5" y="130.7">31</text>
<text x="242.5" y="128.1">61</text>
<text x="242.5" y="130.7">62</text>
<text x="51.3" y="157.3">3</text>
<text x="64" y="157.3">2</text>
<text x="58.3" y="164.6" transform="rotate(-90 58.3 164.6)">1</text>
</g>
<g font-size="1.3" fill="#0f0f0f">
<text x="87.6" y="57">d7</text>
<text x="87.6" y="59.6">d6</text>
<text x="165.1" y="59.6">d6</text>
<text x="165.1" y="57">d7</text>
<text x="250.1" y="59.6">d6</text>
<text x="250.1" y="57">d7</text>
<text x="87.6" y="64.6">d4</text>
<text x="87.6" y="62.1">d5</text>
<text x="165.1" y="64.6">d4</text>
<text x="165.1" y="62.1">d5</text>
<text x="250.1" y="64.6">d4</text>
<text x="250.1" y="62.1">d5</text>
<text x="87.6" y="67.2">d3</text>
<text x="87.6" y="69.7">d2</text>
<text x="165.1" y="69.7">d2</text>
<text x="165.1" y="67.2">d3</text>
<text x="250.1" y="69.7">d2</text>
<text x="250.1" y="67.2">d3</text>
<text x="87.6" y="74.8">d0</text>
<text x="87.6" y="72.3">d1</text>
<text x="165.1" y="72.3">d1</text>
<text x="165.1" y="74.8">d0</text>
<text x="250.1" y="72.3">d1</text>
<text x="250.1" y="74.8">d0</text>
<text x="84.5" y="107.8">addr9</text>
<text x="162" y="107.8">addr9</text>
<text x="247.1" y="107.8">addr9</text>
<text x="84.5" y="110.4">addr8</text>
<text x="84.5" y="112.9">addr7</text>
<text x="162" y="112.9">addr7</text>
<text x="162" y="110.4">addr8</text>
<text x="247.1" y="112.9">addr7</text>
<text x="247.1" y="110.4">addr8</text>
<text x="84.5" y="118">addr5</text>
<text x="84.5" y="115.4">addr6</text>
<text x="162" y="118">addr5</text>
<text x="162" y="115.4">addr6</text>
<text x="247.1" y="118">addr5</text>
<text x="247.1" y="115.4">addr6</text>
<text x="84.5" y="125.6">addr2</text>
<text x="84.5" y="123.1">addr3</text>
<text x="84.5" y="120.5">addr4</text>
<text x="162" y="120.5">addr4</text>
<text x="162" y="123.1">addr3</text>
<text x="162" y="125.6">addr2</text>
<text x="247.1" y="123.1">addr3</text>
<text x="247.1" y="120.5">addr4</text>
<text x="247.1" y="125.6">addr2</text>
<text x="84.5" y="128.1">addr1</text>
<text x="84.5" y="130.7">addr0</text>
<text x="162" y="130.7">addr0</text>
<text x="162" y="128.1">addr1</text>
<text x="247.1" y="128.1">addr1</text>
<text x="247.1" y="130.7">addr0</text>
</g>
<g font-size="1.3" fill="#000084">
<text x="94.1" y="81">d[0..7]</text>
<text x="171.6" y="81">d[0..7]</text>
<text x="256.7" y="81">d[0..7]</text>
<text x="93.7" y="154.7" transform="rotate(-90 93.7 154.7)">addr[0..19]</text>
<text x="171.1" y="154.7" transform="rotate(-90 171.1 154.7)">addr[0..19]</text>
<text x="256.2" y="154.7" transform="rotate(-90 256.2 154.7)">addr[0..19]</text>
</g>
</svg>
